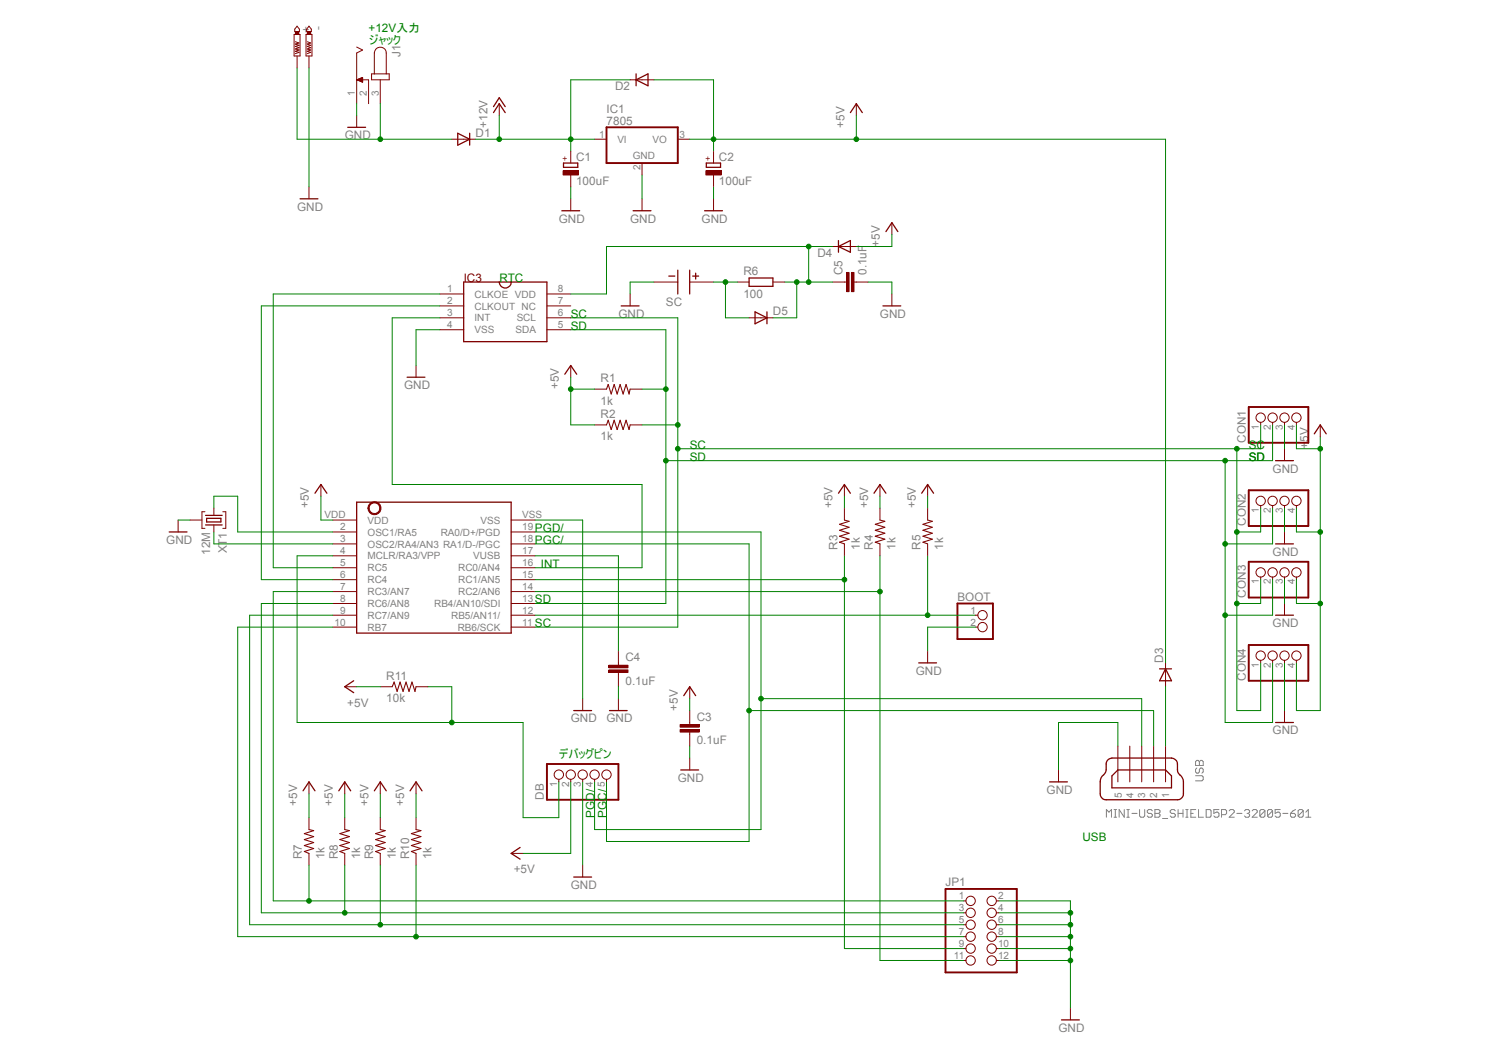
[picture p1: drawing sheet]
<svg xmlns="http://www.w3.org/2000/svg" width="297mm" height="210mm" viewBox="0 0 297 210" stroke-linecap="round" stroke-linejoin="round" font-family="sans-serif">
<g fill="none" stroke="#808080" stroke-width=".2">
<path d="M237.8 154.3h1.3l.3 .2v.5l-.3 .3h-1.3M237.8 151.5l.3-.3h.2l.3 .3 .2-.3h.3l.3 .3v.7h-1.6zM238.1 152.7l-.3 .3v.5l.3 .3h.2l.3-.3v-.5l.2-.3h.3l.3 .3v.5l-.3 .3M238.6 151.5v.7M220.1 162.5v-1.5l.5 .5 .5-.5v1.5M221.6 162.5h.5M221.6 161h.5M221.9 161v1.5M223.6 161v1.5l-1-1.5v1.5M224.2 162.5h.5M224.2 161h.5M224.4 161v1.5"/>
<path d="M225.2 161.8h1M226.7 161v1.3l.2 .2h.6l.2-.2v-1.3M229.2 161.2l-.2-.2h-.5l-.3 .2v.3l.3 .3h.5l.2 .2v.3l-.2 .2h-.5l-.3-.2M229.7 161h.8l.3 .2v.3l-.3 .3 .3 .2v.3l-.3 .2h-.8zM229.7 161.8h.8M231.3 162.8h1M233.8 161.2l-.2-.2h-.6l-.2 .2v.3l.2 .3h.6l.2 .2v.3l-.2 .2h-.6l-.2-.2M234.4 161.8h.9M234.4 161v1.5M235.3 161v1.5M235.9 162.5h.4M235.9 161h.4"/>
<path d="M236.1 161v1.5M236.9 161.8h.5M237.9 161h-1v1.5h1M238.4 161v1.5h1M239.9 161h.8l.2 .2v1.1l-.2 .2h-.8zM242.5 161h-1v.8l.5-.3h.2l.3 .3v.5l-.3 .2h-.5l-.2-.2M243 162h.8l.2-.2v-.6l-.2-.2h-.8v1.5M244.5 161.2l.3-.2h.5l.2 .2v.3l-1 1h1M246 161.8h1.1M247.6 161.2l.2-.2h.5l.3 .2v.3l-.3 .3M248.1 161.8h.2M248.3 161.8l.3 .2v.3l-.3 .2h-.5l-.2-.2"/>
<path d="M249.1 161.2l.2-.2h.6l.2 .2v.3l-1 1h1M251.6 161.2v1.1l-.2 .2h-.5l-.3-.2M251.6 161.2l-.2-.2h-.5l-.3 .2v1.1M251.6 161.2l-1 1.1M253.2 161.2v1.1l-.3 .2h-.5l-.3-.2M253.2 161.2l-.3-.2h-.5l-.3 .2v1.1M253.2 161.2l-1.1 1.1M254.7 161h-1v.8l.5-.3h.2l.3 .3v.5l-.3 .2h-.5l-.2-.2M255.2 161.8h1M256.7 161.8h.8l.2 .2v.3l-.2 .2h-.5l-.3-.2zM257.7 161l-.5 .2-.5 .6M259.2 161.2v1.1l-.2 .2h-.5l-.3-.2"/>
<path d="M259.2 161.2l-.2-.2h-.5l-.3 .2v1.1M259.2 161.2l-1 1.1M259.8 162.5h1M259.8 161.5l.5-.5v1.5"/>
</g>
<path d="M112.1 32.4h2.8v.9h-2.8z" fill="none" stroke="#800000" stroke-width=".25"/>
<path d="M112 34h3.1v.8h-3.1z" fill-rule="evenodd" fill="#800000"/>
<path d="M112 34h3.1v.8h-3.1zM113.5 30.1v2.3M113.5 34.8v2.4" fill="none" stroke="#800000" stroke-width=".2"/>
<path d="M140.5 32.4h2.8v.9h-2.8z" fill="none" stroke="#800000" stroke-width=".25"/>
<path d="M140.4 34h3.1v.8h-3.1z" fill-rule="evenodd" fill="#800000"/>
<g fill="none" stroke="#800000" stroke-width=".2">
<path d="M99.3 20.6v2.4M113.5 39.5v2.4M127.7 39.5v2.4M140.4 34h3.1v.8h-3.1zM141.9 30.1v2.3M141.9 34.8v2.4M141.9 39.5v2.4M170.3 20.6v2.4M125.3 58.5v2.3M146.7 56.1h2.3M153.8 56.1h2.3M168 56.1h.4"/>
<path d="M169.8 56.1h.5M177.4 58.5v2.3M82.8 72.7v2.3M35.4 103.4v2.4M137.2 136.6v2.3M137.2 150.7v2.4M101.7 169.7h2.4M115.9 172v2.4"/>
</g>
<g fill="none" stroke="#800000" stroke-width=".25">
<path d="M98.2 22.4l1.1-1.8 1.2 1.8M98.2 21.2l1.1-1.8 1.2 1.8M169.2 22.4l1.1-1.8 1.2 1.8M111.8 41.9h3.5M125.9 41.9h3.6M140.2 41.9h3.5M149 55.3h4.8v1.6h-4.8zM81 75h3.5M123.6 60.8h3.5M175.6 60.8h3.6M33.7 105.8h3.5M136 138.3l1.2-1.7 1.2 1.7"/>
<path d="M135.4 153.1h3.6M103.5 168.5l-1.8 1.2 1.8 1.2M114.1 174.4h3.6"/>
</g>
<path d="M169.4 54.2h.5v3.8h-.5z" fill-rule="evenodd" fill="#800000"/>
<path d="M169.4 54.2h.5v3.8h-.5z" fill="none" stroke="#800000" stroke-width=".2"/>
<path d="M168.4 54.2h.5v3.8h-.5z" fill-rule="evenodd" fill="#800000"/>
<path d="M61.5 37.2v2.3M130.1 56.1h4.7M137.2 56.1h4.7M165.6 56.1h2.4M168.4 54.2h.5v3.8h-.5zM170.3 56.1h2.4M118.3 77.4h2.3M125.3 77.4h2.4M118.3 84.5h2.3M125.3 84.5h2.4M123 131.8v.5M123 133.7v.5" fill="none" stroke="#800000" stroke-width=".2"/>
<path d="M120.6 77.4l.4-.9 .6 1.9 .6-1.9 .6 1.9 .6-1.9 .6 1.9 .5-1.9 .6 1.9 .2-1M120.6 84.5l.4-.9 .6 1.8 .6-1.8 .6 1.8 .6-1.8 .6 1.8 .5-1.8 .6 1.8 .2-.9" fill="none" stroke="#800000" stroke-width=".21"/>
<path d="M59.7 39.5h3.5M133.1 54.9h1.1M134.8 53.7v4.8M137.2 53.7v4.8M137.8 54.9h1.2M138.4 54.3v1.2" fill="none" stroke="#800000" stroke-width=".25"/>
<path d="M121.1 133.2h3.8v.5h-3.8z" fill-rule="evenodd" fill="#800000"/>
<path d="M121.1 133.2h3.8v.5h-3.8z" fill="none" stroke="#800000" stroke-width=".2"/>
<path d="M121.1 132.3h3.8v.5h-3.8z" fill-rule="evenodd" fill="#800000"/>
<g fill="none" stroke="#800000" stroke-width=".2">
<path d="M71 23v2.3M87.5 58.5h4.7M108.8 58.5h4.7M177.4 44.3v2.4M87.5 60.8h4.7M87.5 63.2h4.7M87.5 65.6h4.7M108.8 60.8h4.7M108.8 63.2h4.7M108.8 65.6h4.7M113.5 72.7v2.3M121.1 132.3h3.8v.5h-3.8z"/>
<path d="M123 129.5v2.3M123 134.2v2.4M111.2 155v.5M113.5 155v.5M115.9 155v.5M118.3 155v.5M120.6 155v.5M137.2 143.7v.4M137.2 145.5v.5"/>
<circle cx="111.2" cy="154.1" r=".93"/>
<circle cx="113.5" cy="154.1" r=".93"/>
<circle cx="115.9" cy="154.1" r=".93"/>
<circle cx="118.3" cy="154.1" r=".93"/>
<circle cx="120.7" cy="154.1" r=".93"/>
</g>
<path d="M108.8 151.9h14.2v7.1h-14.2z" fill="none" stroke="#800000" stroke-width=".38"/>
<path d="M69.2 25.3h3.5M92.2 56.1h16.6v11.8h-16.6zM99.3 56.1a1.19 1.19 0 0 0 1.2 1.2 1.19 1.19 0 0 0 1.2-1.2M176.2 46.1l1.2-1.8 1.2 1.8M112.4 74.4l1.1-1.7 1.2 1.7" fill="none" stroke="#800000" stroke-width=".25"/>
<path d="M135.3 145.1h3.8v.5h-3.8z" fill-rule="evenodd" fill="#800000"/>
<path d="M135.3 145.1h3.8v.5h-3.8z" fill="none" stroke="#800000" stroke-width=".2"/>
<path d="M135.3 144.1h3.8v.5h-3.8z" fill-rule="evenodd" fill="#800000"/>
<g fill="none" stroke="#800000" stroke-width=".2">
<path d="M66.2 103.4h4.8M66.2 105.8h4.8M66.2 108.2h4.8M66.2 110.5h4.8M66.2 112.9h4.8M66.2 115.3h4.8M66.2 117.6h4.8M101.7 103.4h4.7M101.7 105.8h4.7M101.7 108.2h4.7M101.7 110.5h4.7M101.7 112.9h4.7"/>
<path d="M101.7 115.3h4.7M101.7 117.6h4.7M66.2 120h4.8M66.2 122.3h4.8M66.2 124.7h4.8M101.7 120h4.7M101.7 122.3h4.7M101.7 124.7h4.7M135.3 144.1h3.8v.5h-3.8zM137.2 141.3v2.4M137.2 146v2.4"/>
</g>
<path d="M71 99.9h30.7v26h-30.7z" fill="none" stroke="#800000" stroke-width=".25"/>
<path d="M73.5 100.2a1.3 1.3 0 0 1 2.1 .2 1.3 1.3 0 0 1-.8 1.9 1.3 1.3 0 0 1-1.6-1.3h.2a1.06 1.06 0 0 1 1.4-1 1.06 1.06 0 0 1 .4 1.8 1.06 1.06 0 0 1-1.7-.4l-.1-.4h-.2z" fill-rule="evenodd" fill="#800000"/>
<g fill="none" stroke="#800000" stroke-width=".2">
<path d="M58.5 6.9h1.2v4.2h-1.2zM58.8 8.3l.7 .3-.7 .2 .7 .2-.7 .2 .7 .3-.7 .2 .7 .2-.7 .3 .7 .2-.7 .3M59.1 5.2l.5 .6v.5h-1v-.5zM71 15.9h2.3v4.7M71 9.4l1.1 .5-1.1 .6v10.1M71 15.9l1.1-.5v.9M71 15.9l1.1 .4M71.1 16h1M71.2 15.8h.9M71.3 16h.8M71.3 15.7h.8M71.5 16.1h.6"/>
<path d="M71.5 15.6h.6M71.7 16.2h.4M71.8 15.5h.3M71.9 16.3h.2M71.9 15.5h.2M72.1 16.3h.1M73.9 14.7h3.5v1.2h-3.5zM74.5 14.7v-4.2a1.19 1.19 0 0 1 1.1-1.1 1.19 1.19 0 0 1 1.2 1.1v4.2M75.6 15.9v4.7M125.3 15.9h4.8M89.9 27.7h4.7M165.6 49h4.7"/>
<path d="M149 63.2h4.8M63.8 96.4v2.3M250.8 84v.5M253.2 84v.5M255.5 84v.5M255.5 89.2v2.4M257.9 84v.5M262.6 84.5v2.4M73.5 100.2a1.3 1.3 0 0 1 2.1 .2 1.3 1.3 0 0 1-.8 1.9 1.3 1.3 0 0 1-1.6-1.3h.2a1.06 1.06 0 0 1 1.4-1 1.06 1.06 0 0 1 .4 1.8 1.06 1.06 0 0 1-1.7-.4l-.1-.4h-.2zM250.8 100.5v.5M250.8 114.7v.6M253.2 100.5v.5"/>
<path d="M253.2 114.7v.6M255.5 100.5v.5M255.5 105.8v2.4M255.5 114.7v.6M257.9 100.5v.5M257.9 114.7v.6M115.9 138.9v2.4M123 138.9v2.4M231.9 131.8v4.8M250.8 131.3v.5M253.2 131.3v.5M255.5 120v2.3"/>
<path d="M255.5 131.3v.5M257.9 131.3v.5M210.6 153.1v2.4M222.4 148.4v7.1M224.7 148.4v7.1M227.1 148.4v7.1M229.5 148.4v7.1M231.9 148.4v7.1M255.5 141.3v2.4M212.9 200.4v2.4"/>
<circle cx="250.8" cy="99.6" r=".93"/>
<circle cx="250.8" cy="83.1" r=".93"/>
<circle cx="253.2" cy="83.1" r=".93"/>
<circle cx="253.2" cy="99.6" r=".93"/>
<circle cx="255.5" cy="99.6" r=".93"/>
<circle cx="255.5" cy="83.1" r=".93"/>
<circle cx="257.9" cy="83.1" r=".93"/>
<circle cx="257.9" cy="99.6" r=".93"/>
<circle cx="250.8" cy="113.8" r=".93"/>
<circle cx="253.2" cy="113.8" r=".93"/>
<circle cx="255.5" cy="113.8" r=".93"/>
<circle cx="257.9" cy="113.8" r=".93"/>
<circle cx="250.8" cy="130.4" r=".93"/>
<circle cx="253.2" cy="130.4" r=".93"/>
<circle cx="255.5" cy="130.4" r=".93"/>
<circle cx="257.9" cy="130.4" r=".93"/>
</g>
<g fill="none" stroke="#800000" stroke-width=".25">
<path d="M126.5 15.9l2.4-1.2v2.4zM126.5 14.7v2.4M91.1 26.5l2.3 1.2-2.3 1.2zM93.4 26.5v2.4M166.8 49l2.4-1.2v2.4zM166.8 47.8v2.4M150.2 62l2.4 1.2-2.4 1.2zM152.6 62v2.4M62.7 98.1l1.1-1.7 1.2 1.7M253.7 91.6h3.6M261.5 86.3l1.1-1.8 1.2 1.8M253.7 108.2h3.6"/>
<path d="M230.7 133h2.3M231.9 133l1.1 2.4h-2.3zM253.7 122.3h3.6M114.1 141.3h3.6M121.2 141.3h3.6M208.8 155.5h3.5M220.3 151.3l.2-.3 .7-.3h11.8a1.28 1.28 0 0 1 1.2 1.2v1.2a1.56 1.56 0 0 0 .8 1.2l.4 .8v2.8a1.18 1.18 0 0 1-1.2 1.1h-14.2a1.13 1.13 0 0 1-1.1-1.1v-2.4a2.01 2.01 0 0 1 .9-1.7 3.4 3.4 0 0 0 .3-2.2zM222.4 153.1h9.5l1.1 1.2v2.4h-11.8v-2.4zM253.7 143.7h3.6M211.2 202.8h3.5"/>
</g>
<path d="M248.4 80.9h11.9v7.2h-11.9zM248.4 97.5h11.9v7.1h-11.9zM248.4 111.7h11.9v7.1h-11.9zM248.4 128.3h11.9v7.1h-11.9z" fill="none" stroke="#800000" stroke-width=".38"/>
<path d="M58.8 6.3h.6v.6h-.6z" fill-rule="evenodd" fill="#800000"/>
<path d="M58.8 6.3h.6v.6h-.6zM59.1 11.1v2.4M60.9 6.9h1.2v4.2h-1.2zM61.1 8.3l.7 .3-.7 .2 .7 .2-.7 .2 .7 .3-.7 .2 .7 .2-.7 .3 .7 .2-.7 .3M61.5 5.2l.4 .6v.5h-.9v-.5z" fill="none" stroke="#800000" stroke-width=".2"/>
<path d="M61.1 6.3h.7v.6h-.7z" fill-rule="evenodd" fill="#800000"/>
<g fill="none" stroke="#800000" stroke-width=".2">
<path d="M61.1 6.3h.7v.6h-.7zM61.5 11.1v2.4M118.3 27.7h2.3M127.7 32.4v2.4M134.8 27.7h2.4M168 96.4v2.3M175 96.4v2.3M184.5 96.4v2.3M37.8 103.4h2.4M40.8 101.8h-.6v3.3h.6M42.5 101v1.5M42.5 104.4v1.4"/>
<path d="M44.3 101.8h.6v3.3h-.6M168 101v2.4M168 108.2v2.3M175 101v2.4M175 108.2v2.3M184.5 101v2.4M184.5 108.2v2.3M68.6 136.6h2.4M75.6 136.6h2.4M82.8 136.6h2.3M184.5 129.5v2.3M194 122.3h.5"/>
<path d="M194 124.7h.5M61.5 155.5v2.4M68.6 155.5v2.4M75.6 155.5v2.4M82.8 155.5v2.4M61.5 162.6v2.4M61.5 169.7v2.3M68.6 162.6v2.4M68.6 169.7v2.3M75.6 162.6v2.4M75.6 169.7v2.3M82.8 162.6v2.4"/>
<path d="M82.8 169.7v2.3M191.6 179.2h.6M198.2 179.2h.5M191.6 181.5h.6M191.6 183.9h.6M191.6 186.3h.6M191.6 188.6h.6M191.6 191h.6M198.2 181.5h.5M198.2 183.9h.5M198.2 186.3h.5M198.2 188.6h.5"/>
<path d="M198.2 191h.5"/>
<circle cx="195.5" cy="124.7" r=".93"/>
<circle cx="195.5" cy="122.3" r=".93"/>
<circle cx="193.1" cy="179.2" r=".93"/>
<circle cx="197.3" cy="179.2" r=".93"/>
<circle cx="193.1" cy="181.5" r=".93"/>
<circle cx="193.1" cy="183.9" r=".93"/>
<circle cx="193.1" cy="188.6" r=".93"/>
<circle cx="193.1" cy="191" r=".93"/>
<circle cx="193.1" cy="186.3" r=".93"/>
<circle cx="197.3" cy="186.3" r=".93"/>
<circle cx="197.3" cy="191" r=".93"/>
<circle cx="197.3" cy="181.5" r=".93"/>
<circle cx="197.3" cy="188.6" r=".93"/>
<circle cx="197.3" cy="183.9" r=".93"/>
</g>
<path d="M168 103.4l.9 .3-1.9 .6 1.9 .6-1.9 .6 1.9 .5-1.9 .6 1.9 .6-1.9 .6 1 .4M175 103.4l1 .3-1.9 .6 1.9 .6-1.9 .6 1.9 .5-1.9 .6 1.9 .6-1.9 .6 .9 .4M184.5 103.4l1 .3-1.9 .6 1.9 .6-1.9 .6 1.9 .5-1.9 .6 1.9 .6-1.9 .6 .9 .4M78 136.6l.4-1 .6 1.9 .6-1.9 .6 1.9 .6-1.9 .6 1.9 .6-1.9 .5 1.9 .3-.9M61.5 165l.9 .2-1.9 .6 1.9 .6-1.9 .6 1.9 .6-1.9 .5 1.9 .6-1.9 .6 1 .4M68.6 165l.9 .2-1.9 .6 1.9 .6-1.9 .6 1.9 .6-1.9 .5 1.9 .6-1.9 .6 1 .4M75.6 165l1 .2-1.9 .6 1.9 .6-1.9 .6 1.9 .6-1.9 .5 1.9 .6-1.9 .6 .9 .4M82.8 165l.9 .2-1.9 .6 1.9 .6-1.9 .6 1.9 .6-1.9 .5 1.9 .6-1.9 .6 1 .4" fill="none" stroke="#800000" stroke-width=".21"/>
<path d="M166.8 98.1l1.2-1.7 1.2 1.7M173.9 98.1l1.1-1.7 1.2 1.7M183.3 98.1l1.2-1.7 1.2 1.7M40.9 104.4h3.3M40.9 102.5h3.3M41.1 103.1h2.8v.7h-2.8zM70.4 135.4l-1.8 1.2 1.8 1.2M182.8 131.8h3.5M60.3 157.3l1.2-1.8 1.2 1.8M67.4 157.3l1.2-1.8 1.2 1.8M74.5 157.3l1.1-1.8 1.2 1.8M81.6 157.3l1.2-1.8 1.1 1.8" fill="none" stroke="#800000" stroke-width=".25"/>
<path d="M120.6 25.3h14.2v7.1h-14.2zM190.5 120h7v7.1h-7zM188.1 176.8h14.2v16.6h-14.2z" fill="none" stroke="#800000" stroke-width=".38"/>
<path d="M87.5 58.5h-33.1v54.4h11.8M87.5 60.8h-35.5v54.5h14.2M106.4 108.2h42.6v59.1h-28.4v-11.8M149 141.3h80.5v7.1" fill="none" stroke="#008000" stroke-width=".2"/>
<circle cx="149" cy="141.3" r=".46" fill="#008000"/>
<g fill="none" stroke="#008000" stroke-width=".2">
<path d="M87.5 63.2h-9.5v33.2h49.7v16.5h-21.3M113.5 63.2h21.3v61.5M127.7 84.5h7.1"/>
<circle cx="149" cy="141.3" r=".46"/>
</g>
<circle cx="134.8" cy="84.5" r=".46" fill="#008000"/>
<g fill="none" stroke="#008000" stroke-width=".2">
<path d="M246 89.2v52.1h4.8v-9.5M250.8 84.5v4.7h-116M250.8 101v4.8h-4.8M250.8 115.3v4.7h-4.8M106.4 124.7h28.4"/>
<circle cx="134.8" cy="84.5" r=".46"/>
</g>
<circle cx="246" cy="89.2" r=".46" fill="#008000"/>
<circle cx="246" cy="89.2" r=".46" fill="none" stroke="#008000" stroke-width=".2"/>
<circle cx="246" cy="105.8" r=".46" fill="#008000"/>
<circle cx="246" cy="105.8" r=".46" fill="none" stroke="#008000" stroke-width=".2"/>
<circle cx="246" cy="120" r=".46" fill="#008000"/>
<circle cx="246" cy="120" r=".46" fill="none" stroke="#008000" stroke-width=".2"/>
<circle cx="134.8" cy="89.2" r=".46" fill="#008000"/>
<g fill="none" stroke="#008000" stroke-width=".2">
<path d="M106.4 105.8h45v59.2h-33.1v-9.5M151.4 138.9h75.7v9.5"/>
<circle cx="134.8" cy="89.2" r=".46"/>
</g>
<circle cx="151.4" cy="138.9" r=".46" fill="#008000"/>
<g fill="none" stroke="#008000" stroke-width=".2">
<path d="M141.9 27.7h90v104.1M170.3 23v4.7M137.2 138.9v2.4M113.5 155.5v14.2h-9.4"/>
<circle cx="151.4" cy="138.9" r=".46"/>
</g>
<circle cx="170.4" cy="27.7" r=".46" fill="#008000"/>
<g fill="none" stroke="#008000" stroke-width=".2">
<path d="M137.2 27.7h4.7v2.4"/>
<circle cx="170.4" cy="27.7" r=".46"/>
</g>
<circle cx="141.9" cy="27.7" r=".46" fill="#008000"/>
<g fill="none" stroke="#008000" stroke-width=".2">
<path d="M130.1 15.9h11.8v11.8M177.4 46.7v2.3h-7.1M113.5 75v2.4h4.8"/>
<circle cx="141.9" cy="27.7" r=".46"/>
</g>
<circle cx="113.5" cy="77.4" r=".46" fill="#008000"/>
<g fill="none" stroke="#008000" stroke-width=".2">
<path d="M113.5 77.4v7.1h4.8M63.8 98.7v4.7h2.4M257.9 84.5v4.7h4.7M262.6 86.9v54.4h-4.7v-9.5M257.9 101v4.8h4.7M257.9 115.3v4.7h4.7"/>
<circle cx="113.5" cy="77.4" r=".46"/>
</g>
<circle cx="262.6" cy="89.2" r=".46" fill="#008000"/>
<circle cx="262.6" cy="89.2" r=".46" fill="none" stroke="#008000" stroke-width=".2"/>
<circle cx="262.6" cy="105.8" r=".46" fill="#008000"/>
<circle cx="262.6" cy="105.8" r=".46" fill="none" stroke="#008000" stroke-width=".2"/>
<circle cx="262.6" cy="120" r=".46" fill="#008000"/>
<g fill="none" stroke="#008000" stroke-width=".2">
<path d="M61.5 13.5v23.7M71 20.6v2.4M113.5 37.2v2.3M127.7 34.8v4.7M141.9 37.2v2.3M130.1 56.1h-4.8v2.4M172.7 56.1h4.7v2.4M87.5 65.6h-4.7v7.1M168 98.7v2.3M175 98.7v2.3M184.5 98.7v2.3M255.5 84.5v4.7"/>
<path d="M35.4 103.4h2.4M106.4 103.4h9.5v35.5M255.5 101v4.8M255.5 115.3v4.7M71 136.6h4.6M123 136.6v2.3M255.5 131.8v9.5M61.5 157.9v4.7M68.6 157.9v4.7M75.6 157.9v4.7M82.8 157.9v4.7M115.9 155.5v16.5"/>
<path d="M137.2 148.4v2.3M222.4 148.4v-4.7h-11.8v9.4M212.9 179.2v21.2"/>
<circle cx="262.6" cy="120" r=".46"/>
</g>
<circle cx="212.9" cy="181.5" r=".46" fill="#008000"/>
<circle cx="212.9" cy="181.5" r=".46" fill="none" stroke="#008000" stroke-width=".2"/>
<circle cx="212.9" cy="183.9" r=".46" fill="#008000"/>
<circle cx="212.9" cy="183.9" r=".46" fill="none" stroke="#008000" stroke-width=".2"/>
<circle cx="212.9" cy="186.3" r=".46" fill="#008000"/>
<circle cx="212.9" cy="186.3" r=".46" fill="none" stroke="#008000" stroke-width=".2"/>
<circle cx="212.9" cy="188.6" r=".46" fill="#008000"/>
<circle cx="212.9" cy="188.6" r=".46" fill="none" stroke="#008000" stroke-width=".2"/>
<circle cx="212.9" cy="191" r=".46" fill="#008000"/>
<g fill="none" stroke="#008000" stroke-width=".2">
<path d="M94.6 27.7h23.7M113.5 27.7v2.4M194 124.7h-9.5v4.8M198.7 179.2h14.2M198.7 181.5h14.2M198.7 183.9h14.2M198.7 186.3h14.2M198.7 188.6h14.2M198.7 191h14.2"/>
<circle cx="212.9" cy="191" r=".46"/>
</g>
<circle cx="113.5" cy="27.7" r=".46" fill="#008000"/>
<g fill="none" stroke="#008000" stroke-width=".2">
<path d="M99.3 23v4.7"/>
<circle cx="113.5" cy="27.7" r=".46"/>
</g>
<circle cx="99.3" cy="27.7" r=".46" fill="#008000"/>
<g fill="none" stroke="#008000" stroke-width=".2">
<path d="M125.3 15.9h-11.8v11.8M156.1 56.1h9.5M158.5 56.1v7.1h-4.7M165.6 49h-45v9.5h-7.1"/>
<circle cx="99.3" cy="27.7" r=".46"/>
</g>
<circle cx="158.5" cy="56.1" r=".46" fill="#008000"/>
<g fill="none" stroke="#008000" stroke-width=".2">
<path d="M160.9 49v7.1"/>
<circle cx="158.5" cy="56.1" r=".46"/>
</g>
<circle cx="160.9" cy="56.1" r=".46" fill="#008000"/>
<circle cx="160.9" cy="56.1" r=".46" fill="none" stroke="#008000" stroke-width=".2"/>
<circle cx="160.9" cy="49" r=".46" fill="#008000"/>
<g fill="none" stroke="#008000" stroke-width=".2">
<path d="M141.9 56.1h4.8M144.3 56.1v7.1h4.7"/>
<circle cx="160.9" cy="49" r=".46"/>
</g>
<circle cx="144.3" cy="56.1" r=".46" fill="#008000"/>
<g fill="none" stroke="#008000" stroke-width=".2">
<path d="M66.2 110.5h-7.1v33.2h45v18.9h7.1v-7.1M85.1 136.6h4.8v7.1"/>
<circle cx="144.3" cy="56.1" r=".46"/>
</g>
<circle cx="89.9" cy="143.7" r=".46" fill="#008000"/>
<g fill="none" stroke="#008000" stroke-width=".2">
<path d="M59.1 13.5v14.2h30.8M75.6 20.6v7.1"/>
<circle cx="89.9" cy="143.7" r=".46"/>
</g>
<circle cx="75.7" cy="27.7" r=".46" fill="#008000"/>
<g fill="none" stroke="#008000" stroke-width=".2">
<path d="M42.5 101v-2.3h4.8v7.1h18.9M42.5 105.8v2.4h23.7M106.4 110.5h16.6v19M184.5 110.5v11.8M106.4 122.3h87.6M231.9 136.6v11.8"/>
<circle cx="75.7" cy="27.7" r=".46"/>
</g>
<circle cx="184.5" cy="122.3" r=".46" fill="#008000"/>
<g fill="none" stroke="#008000" stroke-width=".2">
<path d="M113.5 65.6h19v54.4M127.7 77.4h4.8M253.2 101v7.2M253.2 131.8v11.9"/>
<circle cx="184.5" cy="122.3" r=".46"/>
</g>
<circle cx="132.5" cy="77.4" r=".46" fill="#008000"/>
<g fill="none" stroke="#008000" stroke-width=".2">
<path d="M243.7 91.6v52.1h9.5M253.2 84.5v7.1h-120.7M243.7 108.2h9.5M106.4 120h26.1"/>
<circle cx="132.5" cy="77.4" r=".46"/>
</g>
<circle cx="243.7" cy="108.2" r=".46" fill="#008000"/>
<g fill="none" stroke="#008000" stroke-width=".2">
<path d="M253.2 115.3v7h-9.5"/>
<circle cx="243.7" cy="108.2" r=".46"/>
</g>
<circle cx="243.7" cy="122.3" r=".46" fill="#008000"/>
<circle cx="243.7" cy="122.3" r=".46" fill="none" stroke="#008000" stroke-width=".2"/>
<circle cx="132.5" cy="91.6" r=".46" fill="#008000"/>
<circle cx="132.5" cy="91.6" r=".46" fill="none" stroke="#008000" stroke-width=".2"/>
<circle cx="243.7" cy="91.6" r=".46" fill="#008000"/>
<g fill="none" stroke="#008000" stroke-width=".2">
<path d="M66.2 117.6h-11.8v61.6h137.2M61.5 172v7.2"/>
<circle cx="243.7" cy="91.6" r=".46"/>
</g>
<circle cx="61.5" cy="179.2" r=".46" fill="#008000"/>
<g fill="none" stroke="#008000" stroke-width=".2">
<path d="M66.2 120h-14.2v61.5h139.6M68.6 172v9.5"/>
<circle cx="61.5" cy="179.2" r=".46"/>
</g>
<circle cx="68.6" cy="181.5" r=".46" fill="#008000"/>
<g fill="none" stroke="#008000" stroke-width=".2">
<path d="M66.2 122.3h-16.5v61.6h141.9M75.6 172v11.9"/>
<circle cx="68.6" cy="181.5" r=".46"/>
</g>
<circle cx="75.7" cy="183.9" r=".46" fill="#008000"/>
<g fill="none" stroke="#008000" stroke-width=".2">
<path d="M66.2 124.7h-18.9v61.6h144.3M82.8 172v14.3"/>
<circle cx="75.7" cy="183.9" r=".46"/>
</g>
<circle cx="82.8" cy="186.3" r=".46" fill="#008000"/>
<g fill="none" stroke="#008000" stroke-width=".2">
<path d="M106.4 115.3h61.6M168 110.5v78.1h23.6"/>
<circle cx="82.8" cy="186.3" r=".46"/>
</g>
<circle cx="168" cy="115.3" r=".46" fill="#008000"/>
<g fill="none" stroke="#008000" stroke-width=".2">
<path d="M106.4 117.6h68.6M175 110.5v80.5h16.6"/>
<circle cx="168" cy="115.3" r=".46"/>
</g>
<circle cx="175" cy="117.6" r=".46" fill="#008000"/>
<circle cx="175" cy="117.6" r=".46" fill="none" stroke="#008000" stroke-width=".2"/>
<g font-size="2.3" fill="#808080">
<text x="64.1" y="6" transform="rotate(-90 64.1 6)">-</text>
<text x="61.7" y="6.6" transform="rotate(-90 61.7 6.6)">+</text>
<text x="79.7" y="11.3" transform="rotate(-90 79.7 11.3)">J1</text>
<text x="122.3" y="18">D2</text>
<text x="120.6" y="22.4">IC1</text>
<text x="68.6" y="27.7">GND</text>
<text x="94.6" y="27.3">D1</text>
<text x="97" y="25.4" transform="rotate(-90 97 25.4)">+12V</text>
<text x="120.6" y="24.8">7805</text>
<text x="168" y="25.4" transform="rotate(-90 168 25.4)">+5V</text>
<text x="114.6" y="32">C1</text>
<text x="143" y="32">C2</text>
<text x="59.1" y="41.9">GND</text>
<text x="114.6" y="36.7">100uF</text>
<text x="143" y="36.7">100uF</text>
<text x="111.2" y="44.3">GND</text>
<text x="125.3" y="44.3">GND</text>
<text x="139.6" y="44.3">GND</text>
<text x="162.6" y="51.1">D4</text>
<text x="175" y="49" transform="rotate(-90 175 49)">+5V</text>
<text x="147.9" y="54.7">R6</text>
<text x="147.9" y="59.2">100</text>
<text x="167.6" y="54.7" transform="rotate(-90 167.6 54.7)">C5</text>
<text x="172.3" y="54.7" transform="rotate(-90 172.3 54.7)">0.1uF</text>
<text x="123" y="63.2">GND</text>
<text x="132.5" y="60.8">SC</text>
<text x="153.8" y="62.7">D5</text>
<text x="175" y="63.2">GND</text>
<text x="80.4" y="77.4">GND</text>
<text x="111.2" y="77.4" transform="rotate(-90 111.2 77.4)">+5V</text>
<text x="119.5" y="76">R1</text>
<text x="119.5" y="80.5">1k</text>
<text x="119.5" y="83.1">R2</text>
<text x="119.5" y="87.6">1k</text>
<text x="247.8" y="88.1" transform="rotate(-90 247.8 88.1)">CON1</text>
<text x="260.3" y="89.2" transform="rotate(-90 260.3 89.2)">+5V</text>
<text x="253.2" y="94">GND</text>
<text x="61.5" y="101" transform="rotate(-90 61.5 101)">+5V</text>
<text x="165.6" y="101" transform="rotate(-90 165.6 101)">+5V</text>
<text x="172.7" y="101" transform="rotate(-90 172.7 101)">+5V</text>
<text x="182.2" y="101" transform="rotate(-90 182.2 101)">+5V</text>
<text x="247.8" y="104.6" transform="rotate(-90 247.8 104.6)">CON2</text>
<text x="33.1" y="108.2">GND</text>
<text x="41.8" y="110.3" transform="rotate(-90 41.8 110.3)">12M</text>
<text x="45.1" y="110" transform="rotate(-90 45.1 110)">XT1</text>
<text x="166.6" y="109.3" transform="rotate(-90 166.6 109.3)">R3</text>
<text x="171" y="109.3" transform="rotate(-90 171 109.3)">1k</text>
<text x="173.7" y="109.3" transform="rotate(-90 173.7 109.3)">R4</text>
<text x="178.1" y="109.3" transform="rotate(-90 178.1 109.3)">1k</text>
<text x="183.1" y="109.3" transform="rotate(-90 183.1 109.3)">R5</text>
<text x="187.6" y="109.3" transform="rotate(-90 187.6 109.3)">1k</text>
<text x="253.2" y="110.5">GND</text>
<text x="190.5" y="119.4">BOOT</text>
<text x="247.8" y="118.8" transform="rotate(-90 247.8 118.8)">CON3</text>
<text x="253.2" y="124.7">GND</text>
<text x="124.4" y="131.5">C4</text>
<text x="231.4" y="131.8" transform="rotate(-90 231.4 131.8)">D3</text>
<text x="76.8" y="135.2">R11</text>
<text x="124.4" y="136.2">0.1uF</text>
<text x="182.2" y="134.2">GND</text>
<text x="247.8" y="135.4" transform="rotate(-90 247.8 135.4)">CON4</text>
<text x="69.1" y="140.6">+5V</text>
<text x="76.8" y="139.7">10k</text>
<text x="113.5" y="143.7">GND</text>
<text x="120.6" y="143.7">GND</text>
<text x="134.8" y="141.3" transform="rotate(-90 134.8 141.3)">+5V</text>
<text x="138.6" y="143.3">C3</text>
<text x="138.6" y="148">0.1uF</text>
<text x="253.2" y="146">GND</text>
<text x="134.8" y="155.5">GND</text>
<text x="59.1" y="160.2" transform="rotate(-90 59.1 160.2)">+5V</text>
<text x="66.2" y="160.2" transform="rotate(-90 66.2 160.2)">+5V</text>
<text x="73.3" y="160.2" transform="rotate(-90 73.3 160.2)">+5V</text>
<text x="80.4" y="160.2" transform="rotate(-90 80.4 160.2)">+5V</text>
<text x="108.2" y="159" transform="rotate(-90 108.2 159)">DB</text>
<text x="208.2" y="157.9">GND</text>
<text x="60.1" y="170.9" transform="rotate(-90 60.1 170.9)">R7</text>
<text x="64.6" y="170.9" transform="rotate(-90 64.6 170.9)">1k</text>
<text x="67.2" y="170.9" transform="rotate(-90 67.2 170.9)">R8</text>
<text x="71.6" y="170.9" transform="rotate(-90 71.6 170.9)">1k</text>
<text x="74.3" y="170.9" transform="rotate(-90 74.3 170.9)">R9</text>
<text x="78.7" y="170.9" transform="rotate(-90 78.7 170.9)">1k</text>
<text x="81.4" y="170.9" transform="rotate(-90 81.4 170.9)">R10</text>
<text x="85.9" y="170.9" transform="rotate(-90 85.9 170.9)">1k</text>
<text x="102.2" y="173.7">+5V</text>
<text x="113.5" y="176.8">GND</text>
<text x="188.1" y="176.2">JP1</text>
<text x="210.6" y="205.2">GND</text>
</g>
<g font-size="2.3" fill="#008000">
<text x="73.3" y="6.4">+12V入力</text>
<text x="73.3" y="8.8">ジャック</text>
<text x="99.4" y="56.1">RTC</text>
<text x="113.5" y="63.2">SC</text>
<text x="113.5" y="65.6">SD</text>
<text x="137.2" y="89.2">SC</text>
<text x="248.4" y="89.2">SC</text>
<text x="137.2" y="91.6">SD</text>
<text x="248.4" y="91.6">SD</text>
<text x="106.4" y="105.8">PGD/</text>
<text x="106.4" y="108.2">PGC/</text>
<text x="107.6" y="112.9">INT</text>
<text x="106.4" y="124.7">SC</text>
<text x="106.4" y="120">SD</text>
<text x="111.2" y="150.7">デバッグピン</text>
<text x="118.3" y="162.6" transform="rotate(-90 118.3 162.6)">PGD/</text>
<text x="120.6" y="162.6" transform="rotate(-90 120.6 162.6)">PGC/</text>
<text x="215.3" y="167.3">USB</text>
</g>
<text font-size="2.3" fill="#800000" x="92.2" y="56.1">IC3</text>
<g font-size="2" fill="#808080">
<text x="70.6" y="19.1" transform="rotate(-90 70.6 19.1)">1</text>
<text x="73" y="19.1" transform="rotate(-90 73 19.1)">2</text>
<text x="75.4" y="19.1" transform="rotate(-90 75.4 19.1)">3</text>
<text x="119.2" y="27.4">1</text>
<text x="122.8" y="28.4">VI</text>
<text x="129.8" y="28.4">VO</text>
<text x="135.2" y="27.4">3</text>
<text x="125.9" y="31.7">GND</text>
<text x="127.4" y="33.9" transform="rotate(-90 127.4 33.9)">2</text>
<text x="88.9" y="58.1">1</text>
<text x="94.4" y="59.2">CLKOE VDD</text>
<text x="111" y="58.1">8</text>
<text x="88.9" y="60.5">2</text>
<text x="88.9" y="62.9">3</text>
<text x="88.9" y="65.2">4</text>
<text x="94.4" y="61.6">CLKOUT NC</text>
<text x="94.4" y="63.9">INT</text>
<text x="102.8" y="63.9">SCL</text>
<text x="111" y="65.2">5</text>
<text x="111" y="62.9">6</text>
<text x="111" y="60.5">7</text>
<text x="94.4" y="66.3">VSS</text>
<text x="102.6" y="66.3">SDA</text>
<text x="250.4" y="85.4" transform="rotate(-90 250.4 85.4)">1</text>
<text x="252.8" y="85.4" transform="rotate(-90 252.8 85.4)">2</text>
<text x="255.2" y="85.4" transform="rotate(-90 255.2 85.4)">3</text>
<text x="257.6" y="85.4" transform="rotate(-90 257.6 85.4)">4</text>
<text x="250.4" y="102" transform="rotate(-90 250.4 102)">1</text>
<text x="252.8" y="102" transform="rotate(-90 252.8 102)">2</text>
<text x="255.2" y="102" transform="rotate(-90 255.2 102)">3</text>
<text x="257.6" y="102" transform="rotate(-90 257.6 102)">4</text>
<text x="64.6" y="103.1">VDD</text>
<text x="67.6" y="105.5">2</text>
<text x="67.6" y="107.8">3</text>
<text x="73.1" y="104.1">VDD</text>
<text x="73.1" y="106.5">OSC1/RA5</text>
<text x="87.7" y="106.5">RA0/D+/PGD</text>
<text x="95.6" y="104.2">VSS</text>
<text x="103.9" y="107.8">18</text>
<text x="103.9" y="105.5">19</text>
<text x="103.9" y="103.1">VSS</text>
<text x="67.6" y="110.2">4</text>
<text x="67.6" y="112.6">5</text>
<text x="73.1" y="108.9">OSC2/RA4/AN3 RA1/D-/PGC</text>
<text x="73.1" y="111.3">MCLR/RA3/VPP</text>
<text x="73.1" y="113.6">RC5</text>
<text x="91.1" y="113.6">RC0/AN4</text>
<text x="94.1" y="111.3">VUSB</text>
<text x="103.9" y="112.6">16</text>
<text x="103.9" y="110.2">17</text>
<text x="67.6" y="114.9">6</text>
<text x="67.6" y="117.3">7</text>
<text x="67.6" y="119.7">8</text>
<text x="73.1" y="116">RC4</text>
<text x="73.1" y="118.3">RC3/AN7</text>
<text x="91.1" y="118.4">RC2/AN6</text>
<text x="91.1" y="116">RC1/AN5</text>
<text x="103.9" y="119.7">13</text>
<text x="103.9" y="117.3">14</text>
<text x="103.9" y="114.9">15</text>
<text x="250.4" y="116.2" transform="rotate(-90 250.4 116.2)">1</text>
<text x="252.8" y="116.2" transform="rotate(-90 252.8 116.2)">2</text>
<text x="255.2" y="116.2" transform="rotate(-90 255.2 116.2)">3</text>
<text x="257.6" y="116.2" transform="rotate(-90 257.6 116.2)">4</text>
<text x="66.5" y="124.4">10</text>
<text x="67.6" y="122">9</text>
<text x="73.1" y="120.7">RC6/AN8</text>
<text x="73.1" y="123.1">RC7/AN9</text>
<text x="73.1" y="125.4">RB7</text>
<text x="86.4" y="120.7">RB4/AN10/SDI</text>
<text x="89.7" y="123.1">RB5/AN11/</text>
<text x="91.1" y="125.5">RB6/SCK</text>
<text x="103.9" y="124.4">11</text>
<text x="103.9" y="122">12</text>
<text x="193.1" y="122">1</text>
<text x="193.1" y="124.4">2</text>
<text x="250.4" y="132.8" transform="rotate(-90 250.4 132.8)">1</text>
<text x="252.8" y="132.8" transform="rotate(-90 252.8 132.8)">2</text>
<text x="255.2" y="132.8" transform="rotate(-90 255.2 132.8)">3</text>
<text x="257.6" y="132.8" transform="rotate(-90 257.6 132.8)">4</text>
<text x="110.8" y="156.4" transform="rotate(-90 110.8 156.4)">1</text>
<text x="113.2" y="156.4" transform="rotate(-90 113.2 156.4)">2</text>
<text x="115.6" y="156.4" transform="rotate(-90 115.6 156.4)">3</text>
<text x="117.9" y="156.4" transform="rotate(-90 117.9 156.4)">4</text>
<text x="120.3" y="156.4" transform="rotate(-90 120.3 156.4)">5</text>
<text x="223.1" y="158.8" transform="rotate(-90 223.1 158.8)">5</text>
<text x="225.5" y="158.8" transform="rotate(-90 225.5 158.8)">4</text>
<text x="227.8" y="158.8" transform="rotate(-90 227.8 158.8)">3</text>
<text x="230.2" y="158.8" transform="rotate(-90 230.2 158.8)">2</text>
<text x="232.6" y="158.8" transform="rotate(-90 232.6 158.8)">1</text>
<text x="190.7" y="178.8">1</text>
<text x="198.5" y="178.8">2</text>
<text x="190.7" y="181.2">3</text>
<text x="190.7" y="183.6">5</text>
<text x="190.7" y="185.9">7</text>
<text x="198.5" y="181.2">4</text>
<text x="198.5" y="183.6">6</text>
<text x="198.5" y="185.9">8</text>
<text x="189.7" y="190.7">11</text>
<text x="190.7" y="188.3">9</text>
<text x="198.5" y="190.7">12</text>
<text x="198.5" y="188.3">10</text>
</g>
<g font-size="1.7" fill="#800000">
<text x="113" y="32" transform="rotate(-90 113 32)">+</text>
<text x="141.4" y="32" transform="rotate(-90 141.4 32)">+</text>
</g>
</svg>
